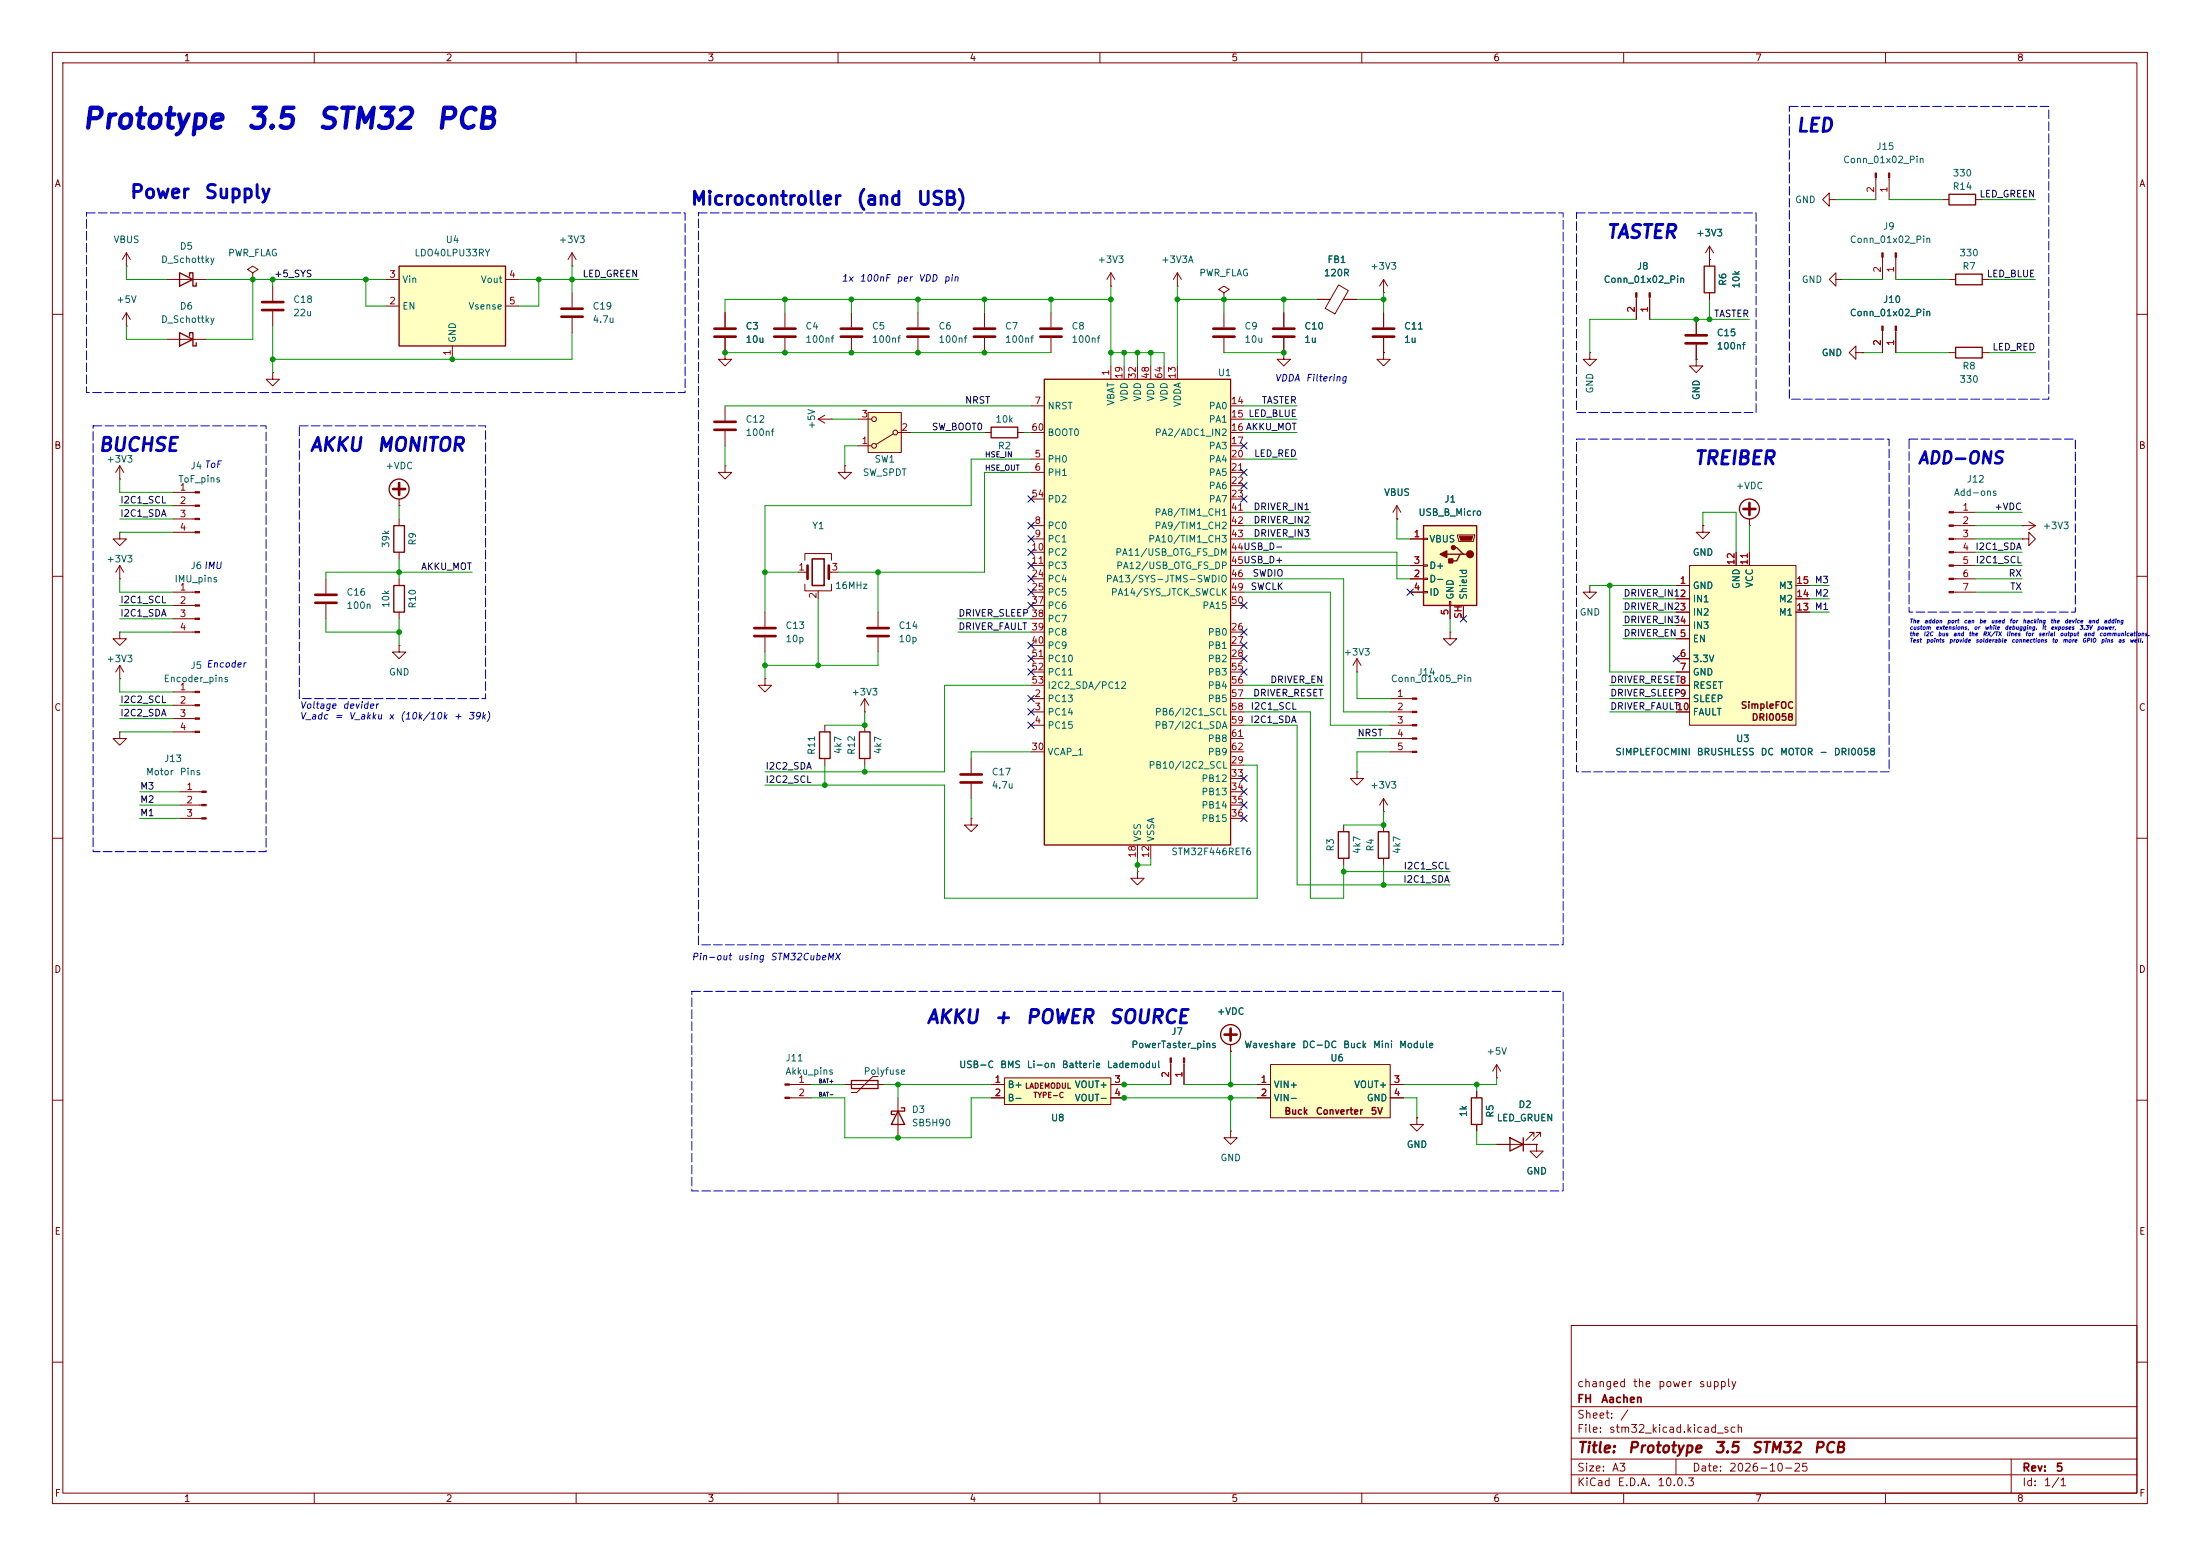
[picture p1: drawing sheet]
<svg xmlns="http://www.w3.org/2000/svg" width="297mm" height="210mm" viewBox="0 0 297 210" stroke-linecap="round" stroke-linejoin="round" font-family="sans-serif">
<g fill="none" stroke="#840000" stroke-width=".14">
<path d="M7.1 7.1h282.8v195.8h-282.8zM8.5 8.5h280v193h-280zM42.4 7.1v1.4M77.8 7.1v1.4M113.1 7.1v1.4M148.5 7.1v1.4M183.8 7.1v1.4M219.2 7.1v1.4M254.6 7.1v1.4M7.1 42.4h1.4M97.9 47.6v.9h.9l-.9 .9-.9-.9h.9M97.9 47.6h.1"/>
<path d="M97.9 42.2v2M97.9 45.6v2M97.9 54.8v2M97.9 58.2v2M106 42.2v2M106 45.6v2M110.5 56.6l.9 .5M110.5 56.6h1.8M111.4 56l-.9 .6M112.3 56.6h.1M114.9 42.2v2M114.9 45.6v2"/>
<path d="M288.5 42.4h1.4M7.1 77.8h1.4M97.9 62.9v.9h.9l-.9 .9-.9-.9h.9M97.9 62.9h.1M114 62.9v.9h.9l-.9 .9-.9-.9h.9M114 62.9h.1M288.5 77.8h1.4M7.1 113.1h1.4M131.1 110.5v.9h.9l-.9 .9-.9-.9h.9M131.1 110.5h.1M288.5 113.1h1.4M7.1 148.5h1.4"/>
<path d="M121.2 148.2v5.4M288.5 148.5h1.4M212.1 178.9h76.4v22.6h-76.4zM7.1 183.8h1.4M212.1 199h76.4M212.1 196.9h76.4M212.1 194.1h76.4M212.1 189.9h76.4M226.3 196.9v2.1M271.5 196.9v4.6M288.5 183.8h1.4M42.4 201.5v1.4"/>
<path d="M77.8 201.5v1.4M113.1 201.5v1.4M148.5 201.5v1.4M183.8 201.5v1.4M219.2 201.5v1.4M254.6 201.5v1.4"/>
</g>
<path d="M121.2 150l.9 1.8h-1.8zM121.7 149.5h.4v.5h-1.8v.4h.5" fill="none" stroke="#840000" stroke-width=".18"/>
<path d="M96.4 44.4h2.9M96.4 45.4h2.9M96.4 56.9h2.9M96.4 58h2.9M104.5 44.4h2.9M104.5 45.4h2.9M113.5 44.4h2.9M113.5 45.4h2.9" fill="none" stroke="#840000" stroke-width=".36"/>
<path d="M117.2 55.7h4.5v5.4h-4.5z" fill="#ffffc2"/>
<g fill="none" stroke="#840000" stroke-width=".14">
<path d="M17.1 35.9h.1M17.1 34.1l-.6 .9M17.1 34.1l.5 .9M17.1 34.1v1.8M22.5 37.7h5.3M34.1 36.8l.7-.4-.7-.5-.7 .5 .7 .4v.9M34.1 37.7h.1M77.2 35.9h.1M77.2 34.1l-.5 .9M77.2 34.1l.6 .9M77.2 34.1v1.8M247.8 37.7v-.9l-.8 .9 .8 .9v-.9h.9"/>
<path d="M248.7 37.7h.1M254.1 34.7v3M255.9 34.7v3M17.1 44h.1M17.1 42.2v1.8M17.1 42.2l-.6 .9M17.1 42.2l.5 .9M115.8 56.6h1.8M117.2 55.7h4.5v5.4h-4.5zM120.6 58.5l-2.3 1.5M121.2 58.4h1.8M250.5 47.6v-.9l-.9 .9 .9 .9v-.9h.9"/>
<path d="M251.4 47.6h.1M107.8 77.2h1.2M108.7 75.6v-.9h3.6v.9M108.7 78.8v.9h3.6v-.9M110.5 79.7v1.1M111.9 77.2h1.2M115.8 60.2h1.8M103.3 91.6v.9h.9l-.9 .9-.9-.9h.9M103.3 91.6h.1M103.3 82.6v2M103.3 86v2M118.5 82.6v2"/>
<path d="M118.5 86v2M153.6 117.6v.9h.9l-.9 .9-.9-.9h.9M153.6 117.6h.1M106.6 146.4h3M106.6 148.2h3"/>
<circle cx="118" cy="56.6" r=".32"/>
<circle cx="120.9" cy="58.4" r=".32"/>
<circle cx="118" cy="60.2" r=".32"/>
</g>
<g fill="#840000" stroke="#840000" stroke-width=".14">
<path d="M106 146.3h.6v.2h-.6z"/>
<path d="M106 148.1h.6v.2h-.6z"/>
<path d="M255.8 34.1h.2v.6h-.2z"/>
<path d="M254 34.1h.2v.6h-.2z"/>
</g>
<path d="M109 76.3v1.8M111.9 76.3v1.8M101.8 84.8h2.9M101.8 85.8h2.9M117.1 84.8h2.9M117.1 85.8h2.9" fill="none" stroke="#840000" stroke-width=".36"/>
<path d="M109.6 75.4h1.7v3.6h-1.7z" fill="none" stroke="#840000" stroke-width=".22"/>
<path d="M24.2 36.8l1.8 .9-1.8 .9zM25.6 37.3v-.5h.4v1.8h.5v-.4" fill="none" stroke="#840000" stroke-width=".18"/>
<path d="M53.9 35.9h14.3v10.8h-14.3z" fill="#ffffc2"/>
<path d="M53.9 35.9h14.3v10.8h-14.3zM263.1 26.2h3.6v1.5h-3.6zM133.8 57.7h3.6v1.4h-3.6zM198.6 148.2h1.5v3.6h-1.5zM203.8 153.6l1.8 .9-1.8 .9zM205.6 153.6v1.8" fill="none" stroke="#840000" stroke-width=".18"/>
<g fill="none" stroke="#840000" stroke-width=".14">
<path d="M52.1 37.7h1.8M68.2 37.7h1.8M77.2 39.5v2M262.2 26.9h.9M266.7 26.9h.9M52.1 41.3h1.8M61.1 46.7v1.8M68.2 41.3h1.8M77.2 42.9v2M123.9 42.2v2M123.9 45.6v2M132.9 58.4h.9"/>
<path d="M132.9 42.2v2M132.9 45.6v2M137.4 58.4h.9M141.9 42.2v2M141.9 45.6v2M165.2 42.2v2M165.2 45.6v2M254.1 44.6v3M255.9 44.6v3M191.3 150.9v.9h.9l-.9 .9-.9-.9h.9M191.3 150.9h.1M199.4 147.3v.9"/>
<path d="M199.4 151.8v.9M202.1 154.5h5.3M207.1 153.4v-.6h-.6h.6l-1.1 1.1M207.4 154.5v.9h.9l-.9 .9-.9-.9h.9M207.4 154.5h.1M208 153.4v-.6h-.6h.6l-1.1 1.1"/>
</g>
<g fill="#840000" stroke="#840000" stroke-width=".14">
<path d="M255.8 44h.2v.6h-.2z"/>
<path d="M254 44h.2v.6h-.2z"/>
</g>
<path d="M75.8 41.7h2.9M75.8 42.7h2.9M122.5 44.4h2.9M122.5 45.4h2.9M131.5 44.4h2.8M131.5 45.4h2.8M140.4 44.4h2.9M140.4 45.4h2.9M163.8 44.4h2.9M163.8 45.4h2.9" fill="none" stroke="#840000" stroke-width=".36"/>
<path d="M192.2 70.9h7.2v10.8h-7.2z" fill="#ffffc2"/>
<path d="M192.2 70.9h7.2v10.8h-7.2zM195.3 74.8h1.8M196.2 73.9h.5l.9 .9h.4M197.6 74.8h-.5l-.4 .9h-.9" fill="none" stroke="#840000" stroke-width=".18"/>
<g fill="none" stroke="#840000" stroke-width=".14">
<path d="M165.2 39.5l.8-.4-.8-.5-.7 .5 .7 .4v.9M186.8 39.5h.1M186.8 37.7l-.6 .9M186.8 37.7l.5 .9M186.8 37.7v1.8M165.2 40.4h.1M186.8 47.6v.9h.9l-.9 .9-.9-.9h.9M186.8 47.6h.1M188.6 70h.1M188.6 68.2l-.6 .9M188.6 68.2l.5 .9M188.6 68.2v1.8"/>
<path d="M190.4 72.7h1.8M190.4 78.1h1.8M190.4 76.3h1.8M190.4 79.9h1.8M192.2 72.6h.5v.2h-.5zM192.2 76.2h.5v.2h-.5zM192.2 78h.5v.2h-.5zM192.2 79.8h.5v.2h-.5zM196.8 72.2h2.3v.2l-.2 .7h-2zM195.7 81.2h.2v.5h-.2zM195.8 81.7v1.8M197.6 81.7v1.8"/>
</g>
<path d="M197 72.4h1.8l-.2 .5h-1.4z" fill="#840000" stroke="#840000" stroke-width=".14"/>
<g fill="#840000" stroke="#840000" stroke-width=".18">
<path d="M195.6 75.4h.5v.6h-.5z"/>
<path d="M194.4 74.8l.9-.4v.9z"/>
<circle cx="198.5" cy="74.8" r=".45"/>
<circle cx="196.2" cy="73.9" r=".27"/>
</g>
<path d="M141 51.2h25.1v62.8h-25.1z" fill="#ffffc2"/>
<g fill="none" stroke="#840000" stroke-width=".18">
<path d="M141 51.2h25.1v62.8h-25.1z"/>
<circle cx="236.2" cy="68.7" r="1.35"/>
</g>
<g fill="none" stroke="#840000" stroke-width=".14">
<path d="M158.9 38.6h.1M158.9 36.8v1.8M158.9 36.8l-.5 .9M158.9 36.8l.6 .9M180.7 38.5l1.3 .7-1.8 3.2-1.3-.8zM139.2 54.8h1.8M139.2 58.4h1.8M150 49.4v1.8M151.8 49.4v1.8M153.6 49.4v1.8M155.4 49.4v1.8M157.2 49.4v1.8"/>
<path d="M158.9 49.4v1.8M166.1 54.8h1.8M166.1 56.6h1.8M166.1 58.4h1.8M173.3 42.2v2M173.3 45.6v2M177.8 40.4h1.8M181.4 40.4h1.8M139.2 62h1.8M139.2 63.8h1.8M139.2 70.9h1.8M139.2 72.7h1.8"/>
<path d="M139.2 74.5h1.8M139.2 76.3h1.8M139.2 67.4h1.8M139.2 78.1h1.8M139.2 79.9h1.8M166.1 62h1.8M166.1 63.8h1.8M166.1 70.9h1.8M166.1 72.7h1.8M166.1 74.5h1.8M166.1 76.3h1.8M166.1 60.2h1.8"/>
<path d="M166.1 65.6h1.8M166.1 67.4h1.8M166.1 78.1h1.8M166.1 79.9h1.8M166.1 69.1h1.8M214.6 79v.9h.9l-.9 .9-.9-.9h.9M214.6 79h.1M229.9 70.9v.9h.9l-.9 .9-.9-.9h.9M229.9 70.9h.1M236.2 70.9h.1M236.2 70v.9M139.2 94.3h1.8"/>
<path d="M139.2 96.1h1.8M139.2 97.9h1.8M139.2 85.3h1.8M139.2 87.1h1.8M139.2 88.9h1.8M139.2 81.7h1.8M139.2 83.5h1.8M139.2 90.7h1.8M139.2 92.5h1.8M166.1 94.3h1.8M166.1 96.1h1.8M166.1 97.9h1.8"/>
<path d="M166.1 85.3h1.8M166.1 87.1h1.8M166.1 88.9h1.8M166.1 81.7h1.8M166.1 90.7h1.8M166.1 92.5h1.8M166.1 99.7h1.8M139.2 101.5h1.8M153.6 114v1.8M155.4 114v1.8M166.1 103.3h1.8M166.1 101.5h1.8"/>
<path d="M166.1 105.1h1.8M166.1 106.9h1.8M166.1 108.7h1.8M166.1 110.5h1.8"/>
</g>
<path d="M171.9 44.4h2.9M171.9 45.4h2.9M235.4 68.7h1.6M236.2 67.9v1.6" fill="none" stroke="#840000" stroke-width=".36"/>
<path d="M228.1 76.3h14.4v21.6h-14.4z" fill="#ffffc2"/>
<g fill="none" stroke="#840000" stroke-width=".14">
<path d="M150 38.6h.1M150 36.8l-.6 .9M150 36.8l.5 .9M150 36.8v1.8M230.8 35h.1M230.8 33.2l-.6 .9M230.8 33.2l.5 .9M230.8 33.2v2.7M230.8 39.5v.9M263.1 37.7h.9M267.6 37.7h.9M22.5 45.8h5.3"/>
<path d="M173.3 47.6v.9h.9l-.9 .9-.9-.9h.9M173.3 47.6h.1M186.8 42.2v2M186.8 45.6v2M214.6 47.6v.9h.9l-.9 .9-.9-.9h.9M214.6 47.6h.1M220.9 40.1v3M222.7 40.1v3M229 48.5v.9h.9l-.9 .9-.9-.9h.9M229 48.5h.1M229 43.1v2M229 46.5v2"/>
<path d="M263.1 47.6h.9M267.6 47.6h.9M53.9 70v.9M53.9 74.5v.9M53.9 78.1v.9M226.3 79h1.8M228.1 76.3h14.4v21.6h-14.4zM234.4 74.5v1.8M236.2 74.5v1.8M242.5 79h1.8M263.7 70.9h3M263.7 69.1h3"/>
<path d="M263.7 72.7h3M263.7 74.5h3M263.7 76.3h3M263.7 78.1h3M263.7 79.9h3M273 70.9h.1M273 72.7h.9v-.9l.9 .9-.9 .9v-.9M273 72.7h.1M273 70.9h1.8M273.9 70.4l.9 .5M274.8 70.9l-.9 .6M16.2 98.8v.9h.9l-.9 .9-.9-.9h.9"/>
<path d="M16.2 98.8h.1M53.9 82.6v.9M111.4 97.9v.9M116.7 96.1h.1M116.7 94.3l-.5 .9M116.7 94.3l.6 .9M116.7 94.3v1.8M116.7 97.9v.9M187.7 94.3h3M187.7 96.1h3M187.7 97.9h3M187.7 99.7h3"/>
<path d="M226.3 80.8h1.8M226.3 82.6h1.8M226.3 84.4h1.8M226.3 86.2h1.8M226.3 88.9h1.8M226.3 90.7h1.8M226.3 92.5h1.8M226.3 94.3h1.8M226.3 96.1h1.8M242.5 80.8h1.8M242.5 82.6h1.8M24.2 106.9h3"/>
<path d="M24.2 108.7h3M24.2 110.5h3M111.4 102.4v.9M116.7 102.4v.9M131.1 102.4v1.9M131.1 105.8v2M183.2 104.2v.9h.9l-.9 .9-.9-.9h.9M183.2 104.2h.1M186.8 109.6h.1M186.8 107.8v1.8M186.8 107.8l-.6 .9M186.8 107.8l.5 .9"/>
<path d="M187.7 101.5h3M114 146.4h5.4M118.5 145.3h-.7l-2.1 2.2h-.8M158 143.4v3M159.8 143.4v3M166.1 141.9h.1M166.1 141v.9M202.1 145.5h.1M202.1 143.7l-.6 .9M202.1 143.7l.5 .9M202.1 143.7v1.8"/>
</g>
<g fill="#840000" stroke="#840000" stroke-width=".14">
<path d="M222.6 39.5h.2v.6h-.2z"/>
<path d="M220.8 39.5h.2v.6h-.2z"/>
<path d="M190.7 94.2h.6v.2h-.6z"/>
<path d="M190.7 96h.6v.2h-.6z"/>
<path d="M190.7 97.8h.6v.2h-.6z"/>
<path d="M190.7 99.6h.6v.2h-.6z"/>
<path d="M190.7 101.4h.6v.2h-.6z"/>
<path d="M263.1 69.1h.6v.1h-.6z"/>
<path d="M263.1 70.9h.6v.1h-.6z"/>
<path d="M263.1 72.6h.6v.2h-.6z"/>
<path d="M263.1 74.4h.6v.2h-.6z"/>
<path d="M263.1 76.2h.6v.2h-.6z"/>
<path d="M263.1 78h.6v.2h-.6z"/>
<path d="M263.1 79.8h.6v.2h-.6z"/>
<path d="M27.2 106.8h.6v.2h-.6z"/>
<path d="M27.2 108.6h.6v.1h-.6z"/>
<path d="M27.2 110.4h.6v.1h-.6z"/>
<path d="M159.8 142.8h.1v.6h-.1z"/>
<path d="M158 142.8h.1v.6h-.1z"/>
</g>
<g fill="none" stroke="#840000" stroke-width=".18">
<path d="M230.1 35.9h1.4v3.6h-1.4zM264 37h3.6v1.4h-3.6zM24.2 44.9l1.8 .9-1.8 .9zM25.6 45.3v-.4h.4v1.8h.5v-.5M264 46.9h3.6v1.4h-3.6zM53.2 70.9h1.4v3.6h-1.4zM53.2 79h1.4v3.6h-1.4zM110.6 98.8h1.5v3.6h-1.5zM116 98.8h1.5v3.6h-1.5zM114.9 145.8h3.6v1.1h-3.6z"/>
<circle cx="166.1" cy="139.6" r="1.35"/>
</g>
<path d="M185.3 44.4h2.9M185.3 45.4h2.9M227.6 45.3h2.8M227.6 46.3h2.8M129.7 104.5h2.8M129.7 105.6h2.8M165.3 139.6h1.6M166.1 138.8v1.6" fill="none" stroke="#840000" stroke-width=".36"/>
<path d="M135.6 145.5h14.4v3.6h-14.4z" fill="#ffffc2"/>
<g fill="none" stroke="#840000" stroke-width=".14">
<path d="M36.8 38.6v2M36.8 50.3v.9h.9l-.9 .9-.9-.9h.9M36.8 50.3h.1M36.8 42v2M44 78.1v2M44 81.5v2M183.2 90.7h.1M183.2 88.9l-.5 .9M183.2 88.9l.5 .9M183.2 88.9v1.8M181.4 111.4v.9M181.4 115.8v.9"/>
<path d="M186.8 111.4v.9M186.8 115.8v.9M133.8 146.4h1.8M133.8 148.2h1.8M135.6 145.5h14.4v3.6h-14.4zM150 146.4h1.8M150 148.2h1.8"/>
</g>
<path d="M180.7 112.3h1.4v3.5h-1.4zM186.1 112.3h1.4v3.5h-1.4z" fill="none" stroke="#840000" stroke-width=".18"/>
<path d="M35.4 40.8h2.9M35.4 41.8h2.9M42.6 80.3h2.8M42.6 81.4h2.8" fill="none" stroke="#840000" stroke-width=".36"/>
<path d="M171.5 143.7h16.2v7.2h-16.2z" fill="#ffffc2"/>
<g fill="none" stroke="#840000" stroke-width=".14">
<path d="M230.8 35h.1M230.8 35v.9M230.8 39.5v.9M247 26.9v-.9l-.9 .9 .9 .9v-.9h.8M247.8 26.9h.1M253.2 24v2.9M255 24v2.9M97.9 47.6h.1M97.9 42.2v2M97.9 45.6v2M173.3 47.6h.1M173.3 42.2v2"/>
<path d="M173.3 45.6v2M177.8 40.4h1.8M181.4 40.4h1.8M186.8 47.6h.1M186.8 42.2v2M186.8 45.6v2M220.9 40.4v2.7M222.7 40.4v2.7M229 48.5h.1M229 43.1v2M229 46.5v2M251.4 47.6h.1"/>
<path d="M254.1 44.9v2.7M255.9 44.9v2.7M16.2 64.7h.1M16.2 71.8v.9h.9l-.9 .9-.9-.9h.9M16.2 71.8h.1M16.2 78.1h.1M16.2 62.9l-.6 .9M16.2 62.9l.5 .9M16.2 62.9v1.8M16.2 76.3v1.8M16.2 76.3l-.6 .9M16.2 76.3l.5 .9"/>
<path d="M23.3 79.9h3M23.3 66.5h3M23.3 68.2h3M23.3 70h3M23.3 71.8h3M53.9 68.2h.1M53.9 67.4v.8M188.6 70h.1M190.4 79.9h1.8M190.4 72.7h1.8M190.4 78.1h1.8M190.4 76.3h1.8"/>
<path d="M226.3 79h1.8M229.9 70.9h.1M234.4 74.5v1.8M236.2 74.5v1.8M242.5 79h1.8M16.2 91.6h.1M16.2 85.3v.9h.9l-.9 .9-.9-.9h.9M16.2 85.3h.1M16.2 89.8v1.8M16.2 89.8l-.6 .9M16.2 89.8l.5 .9M23.3 81.7h3"/>
<path d="M23.3 83.5h3M23.3 85.3h3M23.3 93.4h3M23.3 95.2h3M23.3 97h3M23.3 98.8h3M53.9 87.1v.9h.9l-.9 .9-.9-.9h.9M53.9 87.1h.1M195.8 85.3v.9h.9l-.9 .9-.9-.9h.9M195.8 85.3h.1M195.8 81.7v1.8M197.6 81.7v1.8"/>
<path d="M226.3 80.8h1.8M226.3 82.6h1.8M226.3 84.4h1.8M226.3 86.2h1.8M226.3 88.9h1.8M226.3 90.7h1.8M226.3 92.5h1.8M226.3 94.3h1.8M226.3 96.1h1.8M242.5 80.8h1.8M242.5 82.6h1.8M133.8 146.4h1.8"/>
<path d="M133.8 148.2h1.8M150 146.4h1.8M150 148.2h1.8M158 143.7v2.7M159.8 143.7v2.7M166.1 152.7v.9h.9l-.9 .9-.9-.9h.9M166.1 152.7h.1M166.1 141.9h.1M169.7 146.4h1.8M169.7 148.2h1.8M171.5 143.7h16.2v7.2h-16.2zM187.7 146.4h1.8"/>
<path d="M187.7 148.2h1.8M191.3 150.9h.1M199.4 147.3v.9M199.4 151.8v.9M202.1 154.5h1.7M205.6 154.5h1.8M207.4 154.5h.1"/>
</g>
<g fill="#840000" stroke="#840000" stroke-width=".14">
<path d="M26.3 79.8h.6v.2h-.6z"/>
<path d="M26.3 81.6h.6v.2h-.6z"/>
<path d="M26.3 83.4h.6v.2h-.6z"/>
<path d="M26.3 85.2h.6v.2h-.6z"/>
<path d="M26.3 66.4h.6v.1h-.6z"/>
<path d="M26.3 68.2h.6v.1h-.6z"/>
<path d="M26.3 70h.6v.1h-.6z"/>
<path d="M26.3 71.8h.6v.1h-.6z"/>
<path d="M26.3 93.3h.6v.2h-.6z"/>
<path d="M26.3 95.1h.6v.2h-.6z"/>
<path d="M26.3 96.9h.6v.2h-.6z"/>
<path d="M26.3 98.7h.6v.2h-.6z"/>
<path d="M254.9 23.3h.2v.7h-.2z"/>
<path d="M253.1 23.3h.2v.7h-.2z"/>
</g>
<path d="M53.1 66h1.6M53.9 65.2v1.6" fill="none" stroke="#840000" stroke-width=".36"/>
<circle cx="53.9" cy="66" r="1.35" fill="none" stroke="#840000" stroke-width=".18"/>
<g fill="none" stroke="#009600" stroke-width=".14">
<path d="M17.1 35.9v1.8h5.4M27.8 37.7h24.3M34.1 37.7v8.1h-6.3M36.8 37.7v.9M49.4 37.7v3.6h2.7M70 37.7h16.2M72.7 37.7v3.6h-2.7M77.2 35.9v3.6M150 38.6v10.8M158.9 38.6v10.8M186.8 39.5v2.7M247.8 26.9h5.4"/>
<path d="M248.7 37.7h5.4M255 26.9h7.2M255.9 37.7h7.2M267.6 26.9h7.2M268.5 37.7h6.3M17.1 44v1.8h5.4M36.8 44v6.3M77.2 44.9v3.6h-40.4M97.9 54.8h41.3M97.9 47.6h44M106 40.4v1.8M112.3 56.6h3.5"/>
<path d="M114.9 40.4v1.8M123 58.4h9.9M123.9 40.4v1.8M132.9 40.4v1.8M138.3 58.4h.9M141.9 40.4v1.8M150 40.4h-52.1v1.8M150 47.6h7.2v1.8M151.8 47.6v1.8M153.6 47.6v1.8M155.4 47.6v1.8M158.9 40.4h18.9"/>
<path d="M165.2 47.6h8.1M165.2 40.4v1.8M167.9 58.4h7.2M167.9 56.6h7.2M167.9 54.8h7.2M173.3 40.4v1.8M183.2 40.4h3.6M220.9 43.1h-6.3v4.5M222.7 43.1h13.5M230.8 40.4v2.7M251.4 47.6h2.7M255.9 47.6h7.2"/>
<path d="M268.5 47.6h6.3M16.2 64.7v1.8h7.1M16.2 78.1v1.8h7.1M16.2 70h7.1M16.2 68.2h7.1M16.2 71.8h7.1M53.9 68.2v1.8M53.9 75.4v2.7M63.8 77.2h-19.8v.9M97.9 60.2v2.7M103.3 77.2h4.5M115.8 60.2h-1.8v2.7"/>
<path d="M118.5 77.2v5.4M139.2 62h-8.1v6.2h-27.8v14.4M139.2 63.8h-6.3v13.4h-19.8M167.9 78.1h13.5v18h6.3M167.9 79.9h11.7v18h8.1M167.9 74.5h20.7v3.6h1.8M167.9 72.7h9M167.9 76.3h22.5M167.9 69.1h9M167.9 70.9h9M167.9 62h7.2M188.6 70v2.7h1.8"/>
<path d="M214.6 79h11.7M217.3 79v11.7h9M229.9 70.9v-1.8h4.5v5.4M236.2 70.9v3.6M244.3 79h2.7M266.7 79.9h6.3M266.7 72.7h6.3M266.7 76.3h6.3M266.7 69.1h6.3M266.7 70.9h6.3M266.7 78.1h6.3M266.7 74.5h6.3"/>
<path d="M16.2 83.5h7.1M16.2 81.7h7.1M16.2 85.3h7.1M16.2 91.6v1.8h7.1M16.2 97h7.1M16.2 95.2h7.1M16.2 98.8h7.1M44 83.5v1.8h9.9M53.9 83.5v3.6M103.3 88v3.6M110.5 80.8v9M116.7 96.1v1.8h-5.3"/>
<path d="M118.5 88v1.8h-15.2M129.3 83.5h9.9M129.3 85.3h9.9M139.2 92.5h-11.7v11.7h-24.2M167.9 96.1h9v25.1h4.5v-4.5M167.9 97.9h7.2v21.5h20.7M167.9 94.3h10.8M167.9 92.5h10.8M183.2 99.7h4.5M183.2 90.7v3.6h4.5M195.8 83.5v1.8M217.3 96.1h9"/>
<path d="M217.3 94.3h9M217.3 92.5h9M219.1 80.8h7.2M219.1 82.6h7.2M219.1 84.4h7.2M219.1 86.2h7.2M244.3 80.8h2.7M244.3 82.6h2.7M18.9 110.5h5.3M18.9 108.7h5.3M18.9 106.9h5.3M111.4 103.3v2.7"/>
<path d="M116.7 103.3v.9M131.1 107.8v2.7M139.2 101.5h-8.1v.9M153.6 115.8v1.8M155.4 115.8v.9h-1.8M167.9 103.3h1.8v17.9h-42.2v-15.2h-24.2M181.4 117.6h14.4M186.8 109.6v1.8h-5.4M186.8 116.7v2.7M187.7 101.5h-4.5v2.7M109.6 146.4h4.4M109.6 148.2h4.4v5.4h17.1v-5.4h2.7"/>
<path d="M119.4 146.4h14.4M121.2 146.4v1.8M150 146.4h8M150 148.2h19.7M159.8 146.4h9.9M166.1 141.9v4.5M166.1 148.2v4.5M189.5 148.2h1.8v2.7M199.4 146.4v.9M199.4 152.7v1.8h2.7M202.1 145.5v.9h-12.6"/>
</g>
<g fill="none" stroke="#000084" stroke-width=".14">
<path d="M167.5 59.7l.9 .9M168.4 59.7l-.9 .9M138.8 72.3l.8 .9M138.8 75.9l.8 .9M138.8 77.7l.8 .9M138.8 79.5l.8 .9M138.8 70.5l.8 .9M138.8 74.1l.8 .9M138.8 66.9l.8 .9M139.6 72.3l-.8 .9M139.6 75.9l-.8 .9M139.6 77.7l-.8 .9"/>
<path d="M139.6 79.5l-.8 .9M139.6 70.5l-.8 .9M139.6 74.1l-.8 .9M139.6 66.9l-.8 .9M167.5 66.9l.9 .9M167.5 65.1l.9 .9M167.5 63.3l.9 .9M168.4 65.1l-.9 .9M168.4 66.9l-.9 .9M168.4 63.3l-.9 .9M189.9 79.5l.9 .9M190.8 79.5l-.9 .9"/>
<path d="M138.8 81.3l.8 .8M138.8 90.3l.8 .8M138.8 86.7l.8 .8M138.8 88.5l.8 .8M138.8 97.5l.8 .8M138.8 93.9l.8 .8M138.8 95.7l.8 .8M139.6 81.3l-.8 .8M139.6 90.3l-.8 .8M139.6 86.7l-.8 .8M139.6 88.5l-.8 .8M139.6 97.5l-.8 .8"/>
<path d="M139.6 93.9l-.8 .8M139.6 95.7l-.8 .8M167.5 90.3l.9 .8M167.5 81.3l.9 .8M167.5 88.5l.9 .8M167.5 84.9l.9 .8M167.5 86.7l.9 .8M168.4 90.3l-.9 .8M168.4 81.3l-.9 .8M168.4 88.5l-.9 .8M168.4 84.9l-.9 .8M168.4 86.7l-.9 .8"/>
<path d="M197.1 83.1l.9 .8M198 83.1l-.9 .8M225.9 88.5l.8 .8M226.7 88.5l-.8 .8M167.5 104.6l.9 .9M167.5 106.4l.9 .9M167.5 110l.9 .9M167.5 108.2l.9 .9M168.4 104.6l-.9 .9M168.4 106.4l-.9 .9M168.4 110l-.9 .9M168.4 108.2l-.9 .9"/>
</g>
<path d="M241.6 14.4h35v39.5h-35zM11.7 28.7h80.8v24.3h-80.8zM94.3 28.7h116.7v98.8h-116.7zM212.8 28.7h24.3v27h-24.3zM12.6 57.5h23.3v57.4h-23.3zM40.4 57.5h25.2v36.8h-25.2zM212.8 59.3h42.2v44.9h-42.2zM257.7 59.3h22.5v23.3h-22.5zM93.4 133.8h117.6v26.9h-117.6z" fill="none" stroke="#0000c2" stroke-width=".14" stroke-dasharray="1.2 .4"/>
<g fill="#009600" stroke="#009600" stroke-width=".14">
<circle cx="106" cy="47.6" r=".32"/>
<circle cx="97.9" cy="47.6" r=".32"/>
<circle cx="123.9" cy="40.4" r=".32"/>
<circle cx="114.9" cy="40.4" r=".32"/>
<circle cx="106" cy="40.4" r=".32"/>
<circle cx="123.9" cy="47.6" r=".32"/>
<circle cx="114.9" cy="47.6" r=".32"/>
<circle cx="77.2" cy="37.7" r=".32"/>
<circle cx="132.9" cy="47.6" r=".32"/>
<circle cx="118.5" cy="77.2" r=".32"/>
<circle cx="103.3" cy="77.2" r=".32"/>
<circle cx="132.9" cy="40.4" r=".32"/>
<circle cx="173.3" cy="47.6" r=".32"/>
<circle cx="173.3" cy="40.4" r=".32"/>
<circle cx="153.6" cy="47.6" r=".32"/>
<circle cx="155.4" cy="47.6" r=".32"/>
<circle cx="165.2" cy="40.4" r=".32"/>
<circle cx="151.8" cy="47.6" r=".32"/>
<circle cx="186.8" cy="40.4" r=".32"/>
<circle cx="150" cy="47.6" r=".32"/>
<circle cx="150" cy="40.4" r=".32"/>
<circle cx="158.9" cy="40.4" r=".32"/>
<circle cx="110.5" cy="89.8" r=".32"/>
<circle cx="103.3" cy="89.8" r=".32"/>
<circle cx="151.8" cy="148.2" r=".32"/>
<circle cx="151.8" cy="146.4" r=".32"/>
<circle cx="166.1" cy="148.2" r=".32"/>
<circle cx="166.1" cy="146.4" r=".32"/>
<circle cx="217.3" cy="79" r=".32"/>
<circle cx="230.8" cy="43.1" r=".32"/>
<circle cx="229" cy="43.1" r=".32"/>
<circle cx="181.4" cy="117.6" r=".32"/>
<circle cx="186.8" cy="119.4" r=".32"/>
<circle cx="186.8" cy="111.4" r=".32"/>
<circle cx="121.2" cy="153.6" r=".32"/>
<circle cx="121.2" cy="146.4" r=".32"/>
<circle cx="199.4" cy="146.4" r=".32"/>
<circle cx="153.6" cy="116.7" r=".32"/>
<circle cx="141.9" cy="40.4" r=".32"/>
<circle cx="111.4" cy="106" r=".32"/>
<circle cx="116.7" cy="104.2" r=".32"/>
<circle cx="116.7" cy="97.9" r=".32"/>
<circle cx="72.7" cy="37.7" r=".32"/>
<circle cx="34.1" cy="37.7" r=".32"/>
<circle cx="36.8" cy="37.7" r=".32"/>
<circle cx="36.8" cy="48.5" r=".32"/>
<circle cx="61.1" cy="48.5" r=".32"/>
<circle cx="49.4" cy="37.7" r=".32"/>
<circle cx="53.9" cy="77.2" r=".32"/>
<circle cx="53.9" cy="85.3" r=".32"/>
</g>
<g font-size="2.7" fill="#0000c2">
<text x="10.9" y="18">Prototype</text>
<text x="33.1" y="18">3.5</text>
<text x="42.7" y="18">STM32</text>
<text x="58.6" y="18">PCB</text>
</g>
<g font-size="1.8" fill="#0000c2">
<text x="242.4" y="18.3">LED</text>
<text x="17.5" y="27.2">Power</text>
<text x="27.5" y="27.2">Supply</text>
<text x="93.2" y="28.1">Microcontroller</text>
<text x="115.5" y="28.1">(and</text>
<text x="123.7" y="28.1">USB)</text>
<text x="216.8" y="32.6">TASTER</text>
<text x="13.2" y="61.4">BUCHSE</text>
<text x="41.7" y="61.4">AKKU</text>
<text x="50.8" y="61.4">MONITOR</text>
<text x="228.6" y="63.2">TREIBER</text>
<text x="124.9" y="138.6">AKKU</text>
<text x="134" y="138.6">+</text>
<text x="138.4" y="138.6">POWER</text>
<text x="149.6" y="138.6">SOURCE</text>
</g>
<text font-size="1.6" fill="#0000c2" x="258.8" y="63">ADD-ONS</text>
<g font-size="1.4" fill="#840000">
<text x="212.8" y="196.5">Title:</text>
<text x="219.7" y="196.5">Prototype</text>
<text x="231.3" y="196.5">3.5</text>
<text x="236.3" y="196.5">STM32</text>
<text x="244.7" y="196.5">PCB</text>
</g>
<g font-size="1.1" fill="#840000">
<text x="212.8" y="191.7">Sheet:</text>
<text x="212.8" y="189.6">FH</text>
<text x="212.8" y="187.5">changed</text>
<text x="216.1" y="189.6">Aachen</text>
<text x="218.6" y="191.7">/</text>
<text x="220.4" y="187.5">the</text>
<text x="223.8" y="187.5">power</text>
<text x="229.3" y="187.5">supply</text>
<text x="212.8" y="193.6">File:</text>
<text x="217.1" y="193.6">stm32_kicad.kicad_sch</text>
<text x="212.8" y="200.8">KiCad</text>
<text x="212.8" y="198.9">Size:</text>
<text x="217.5" y="198.9">A3</text>
<text x="218.3" y="200.8">E.D.A.</text>
<text x="223.7" y="200.8">10.0.3</text>
<text x="228.4" y="198.9">Date:</text>
<text x="233.3" y="198.9">2026-10-25</text>
<text x="272.9" y="198.9">Rev:</text>
<text x="272.9" y="200.8">Id:</text>
<text x="275.8" y="200.8">1/1</text>
<text x="277.4" y="198.9">5</text>
</g>
<g font-size=".9" fill="#840000">
<text x="24.7" y="8.5">1</text>
<text x="60.1" y="8.5">2</text>
<text x="95.5" y="8.5">3</text>
<text x="130.8" y="8.5">4</text>
<text x="166.2" y="8.5">5</text>
<text x="201.5" y="8.5">6</text>
<text x="236.9" y="8.5">7</text>
<text x="272.2" y="8.5">8</text>
<text x="7.3" y="25.5">A</text>
<text x="288.7" y="25.5">A</text>
<text x="7.2" y="60.8">B</text>
<text x="288.7" y="60.8">B</text>
<text x="234.9" y="95.9">SimpleFOC</text>
<text x="7.2" y="96.2">C</text>
<text x="236.4" y="97.5">DRI0058</text>
<text x="288.7" y="96.2">C</text>
<text x="7.2" y="131.5">D</text>
<text x="288.7" y="131.5">D</text>
<text x="173.3" y="150.7">Buck</text>
<text x="177.6" y="150.7">Converter</text>
<text x="185" y="150.7">5V</text>
<text x="7.3" y="166.9">E</text>
<text x="288.7" y="166.9">E</text>
<text x="7.3" y="202.2">F</text>
<text x="24.7" y="202.9">1</text>
<text x="60.1" y="202.9">2</text>
<text x="95.5" y="202.9">3</text>
<text x="130.8" y="202.9">4</text>
<text x="166.2" y="202.9">5</text>
<text x="201.5" y="202.9">6</text>
<text x="236.9" y="202.9">7</text>
<text x="272.2" y="202.9">8</text>
<text x="288.7" y="202.2">F</text>
</g>
<g font-size=".9" fill="#006464">
<text x="248.8" y="22.2">Conn_01x02_Pin</text>
<text x="253.2" y="20.4">J15</text>
<text x="242.3" y="27.6">GND</text>
<text x="263.5" y="25.8">R14</text>
<text x="263.6" y="24">330</text>
<text x="15.3" y="33">VBUS</text>
<text x="21.7" y="35.7">D_Schottky</text>
<text x="24.2" y="33.9">D5</text>
<text x="30.7" y="34.8">PWR_FLAG</text>
<text x="55.9" y="34.8">LDO40LPU33RY</text>
<text x="60.1" y="33">U4</text>
<text x="75.4" y="33">+3V3</text>
<text x="148.1" y="35.7">+3V3</text>
<text x="156.7" y="35.7">+3V3A</text>
<text x="179.1" y="35.7">FB1</text>
<text x="228.9" y="32.1">+3V3</text>
<text x="249.7" y="33">Conn_01x02_Pin</text>
<text x="254.1" y="31.2">J9</text>
<text x="264.5" y="34.8">330</text>
<text x="15.6" y="41.1">+5V</text>
<text x="24.2" y="42">D6</text>
<text x="39.5" y="41.1">C18</text>
<text x="54.2" y="42">EN</text>
<text x="54.2" y="38.4">Vin</text>
<text x="63.2" y="42">Vsense</text>
<text x="64.8" y="38.4">Vout</text>
<text x="79.9" y="42">C19</text>
<text x="161.8" y="37.5">PWR_FLAG</text>
<text x="178.7" y="37.5">120R</text>
<text x="184.9" y="36.6">+3V3</text>
<text x="216.4" y="38.4">Conn_01x02_Pin</text>
<text x="220.9" y="36.6">J8</text>
<text x="233.3" y="38.7" transform="rotate(-90 233.3 38.7)">R6</text>
<text x="235.1" y="39" transform="rotate(-90 235.1 39)">10k</text>
<text x="243.2" y="38.4">GND</text>
<text x="254.1" y="41.1">J10</text>
<text x="264.9" y="36.6">R7</text>
<text x="21.7" y="43.8">D_Schottky</text>
<text x="39.5" y="42.9">22u</text>
<text x="61.8" y="46.3" transform="rotate(-90 61.8 46.3)">GND</text>
<text x="79.9" y="43.8">4.7u</text>
<text x="100.6" y="44.7">C3</text>
<text x="100.6" y="46.5">10u</text>
<text x="108.7" y="44.7">C4</text>
<text x="108.7" y="46.5">100nf</text>
<text x="117.6" y="44.7">C5</text>
<text x="117.6" y="46.5">100nf</text>
<text x="126.6" y="44.7">C6</text>
<text x="126.6" y="46.5">100nf</text>
<text x="135.6" y="44.7">C7</text>
<text x="135.6" y="46.5">100nf</text>
<text x="144.6" y="44.7">C8</text>
<text x="144.6" y="46.5">100nf</text>
<text x="167.9" y="44.7">C9</text>
<text x="167.9" y="46.5">10u</text>
<text x="176" y="46.5">1u</text>
<text x="176" y="44.7">C10</text>
<text x="189.5" y="46.5">1u</text>
<text x="189.5" y="44.7">C11</text>
<text x="231.7" y="45.6">C15</text>
<text x="231.7" y="47.4">100nf</text>
<text x="249.7" y="42.9">Conn_01x02_Pin</text>
<text x="164.3" y="51">U1</text>
<text x="215.3" y="53.2" transform="rotate(-90 215.3 53.2)">GND</text>
<text x="245.9" y="48.3">GND</text>
<text x="264.5" y="51.9">330</text>
<text x="264.9" y="50.1">R8</text>
<text x="100.6" y="57.3">C12</text>
<text x="100.6" y="59.1">100nf</text>
<text x="110.2" y="58" transform="rotate(-90 110.2 58)">+5V</text>
<text x="134.3" y="57.3">10k</text>
<text x="141.3" y="55.5">NRST</text>
<text x="141.3" y="59.1">BOOT0</text>
<text x="150.7" y="54.8" transform="rotate(-90 150.7 54.8)">VBAT</text>
<text x="152.4" y="54.3" transform="rotate(-90 152.4 54.3)">VDD</text>
<text x="154.2" y="54.3" transform="rotate(-90 154.2 54.3)">VDD</text>
<text x="155.8" y="59.1">PA2/ADC1_IN2</text>
<text x="156" y="54.3" transform="rotate(-90 156 54.3)">VDD</text>
<text x="157.8" y="54.3" transform="rotate(-90 157.8 54.3)">VDD</text>
<text x="159.6" y="55" transform="rotate(-90 159.6 55)">VDDA</text>
<text x="163.1" y="55.5">PA0</text>
<text x="163.1" y="57.3">PA1</text>
<text x="229.7" y="54.1" transform="rotate(-90 229.7 54.1)">GND</text>
<text x="14.3" y="62.6">+3V3</text>
<text x="24" y="65.3">ToF_pins</text>
<text x="25.6" y="63.5">J4 ToF</text>
<text x="52" y="63.5">+VDC</text>
<text x="116.4" y="64.4">SW_SPDT</text>
<text x="118" y="62.6">SW1</text>
<text x="134.7" y="60.9">R2</text>
<text x="141.3" y="62.6">PH0</text>
<text x="141.3" y="64.4">PH1</text>
<text x="163.1" y="60.9">PA3</text>
<text x="163.1" y="62.6">PA4</text>
<text x="163.1" y="64.4">PA5</text>
<text x="265.4" y="65.3">J12</text>
<text x="109.6" y="71.6">Y1</text>
<text x="141.3" y="71.6">PC0</text>
<text x="141.3" y="68">PD2</text>
<text x="155.8" y="69.8">PA8/TIM1_CH1</text>
<text x="155.8" y="71.6">PA9/TIM1_CH2</text>
<text x="163.1" y="66.2">PA6</text>
<text x="163.1" y="68">PA7</text>
<text x="186.8" y="67.1">VBUS</text>
<text x="191.4" y="69.8">USB_B_Micro</text>
<text x="194.9" y="68">J1</text>
<text x="234.3" y="66.2">+VDC</text>
<text x="263.7" y="67.1">Add-ons</text>
<text x="275.7" y="71.6">+3V3</text>
<text x="14.3" y="76.1">+3V3</text>
<text x="25.6" y="77">J6IMU</text>
<text x="52.8" y="74" transform="rotate(-90 52.8 74)">39k</text>
<text x="56.4" y="73.7" transform="rotate(-90 56.4 73.7)">R9</text>
<text x="141.3" y="73.4">PC1</text>
<text x="141.3" y="75.2">PC2</text>
<text x="141.3" y="77">PC3</text>
<text x="150.5" y="75.2">PA11/USB_OTG_FS_DM</text>
<text x="150.6" y="77">PA12/USB_OTG_FS_DP</text>
<text x="154.9" y="73.4">PA10/TIM1_CH3</text>
<text x="192.9" y="73.4">VBUS</text>
<text x="192.9" y="77">D+</text>
<text x="228.4" y="75.2">GND</text>
<text x="23.5" y="78.8">IMU_pins</text>
<text x="46.7" y="82.4">100n</text>
<text x="46.7" y="80.6">C16</text>
<text x="52.8" y="82.1" transform="rotate(-90 52.8 82.1)">10k</text>
<text x="56.4" y="82.2" transform="rotate(-90 56.4 82.2)">R10</text>
<text x="112.7" y="79.7">16MHz</text>
<text x="141.3" y="78.8">PC4</text>
<text x="141.3" y="80.6">PC5</text>
<text x="141.3" y="82.4">PC6</text>
<text x="149.2" y="78.8">PA13/SYS-JTMS-SWDIO</text>
<text x="149.9" y="80.6">PA14/SYS_JTCK_SWCLK</text>
<text x="162.2" y="82.4">PA15</text>
<text x="192.9" y="78.8">D-</text>
<text x="192.9" y="80.6">ID</text>
<text x="196.5" y="81" transform="rotate(-90 196.5 81)">GND</text>
<text x="198.2" y="81" transform="rotate(-90 198.2 81)">Shield</text>
<text x="213.2" y="83.3">GND</text>
<text x="228.5" y="79.7">GND</text>
<text x="228.5" y="81.5">IN1</text>
<text x="228.5" y="83.3">IN2</text>
<text x="235.1" y="79.6" transform="rotate(-90 235.1 79.6)">GND</text>
<text x="236.9" y="79.4" transform="rotate(-90 236.9 79.4)">VCC</text>
<text x="240.1" y="83.3">M1</text>
<text x="240.1" y="81.5">M2</text>
<text x="240.1" y="79.7">M3</text>
<text x="14.3" y="89.6">+3V3</text>
<text x="106" y="85.1">C13</text>
<text x="106" y="86.9">10p</text>
<text x="121.2" y="85.1">C14</text>
<text x="121.2" y="86.9">10p</text>
<text x="141.3" y="84.2">PC7</text>
<text x="141.3" y="86">PC8</text>
<text x="141.3" y="87.8">PC9</text>
<text x="141.3" y="89.6">PC10</text>
<text x="163" y="86">PB0</text>
<text x="163" y="87.8">PB1</text>
<text x="163" y="89.6">PB2</text>
<text x="181.3" y="88.7">+3V3</text>
<text x="228.5" y="85.1">IN3</text>
<text x="228.5" y="86.9">EN</text>
<text x="228.5" y="89.6">3.3V</text>
<text x="22" y="92.3">Encoder_pins</text>
<text x="25.6" y="90.5">J5 Encoder</text>
<text x="52.4" y="91.4">GND</text>
<text x="114.9" y="94.1">+3V3</text>
<text x="141.3" y="95">PC13</text>
<text x="141.3" y="91.4">PC11</text>
<text x="141.3" y="93.2">I2C2_SDA/PC12</text>
<text x="163" y="91.4">PB3</text>
<text x="163" y="93.2">PB4</text>
<text x="163" y="95">PB5</text>
<text x="187.7" y="92.3">Conn_01x05_Pin</text>
<text x="191.3" y="91.4">J14</text>
<text x="228.5" y="91.4">GND</text>
<text x="228.5" y="93.2">RESET</text>
<text x="228.5" y="95">SLEEP</text>
<text x="110.2" y="102" transform="rotate(-90 110.2 102)">R11</text>
<text x="113.8" y="101.9" transform="rotate(-90 113.8 101.9)">4k7</text>
<text x="115.6" y="102" transform="rotate(-90 115.6 102)">R12</text>
<text x="119.2" y="101.9" transform="rotate(-90 119.2 101.9)">4k7</text>
<text x="141.3" y="96.8">PC14</text>
<text x="141.3" y="98.6">PC15</text>
<text x="155.8" y="98.6">PB7/I2C1_SDA</text>
<text x="155.8" y="96.8">PB6/I2C1_SCL</text>
<text x="163" y="100.4">PB8</text>
<text x="228.5" y="96.8">FAULT</text>
<text x="234.3" y="100.4">U3</text>
<text x="19.6" y="104.9">Motor</text>
<text x="22.1" y="103.1">J13</text>
<text x="24.2" y="104.9">Pins</text>
<text x="133.8" y="104.9">C17</text>
<text x="133.8" y="106.7">4.7u</text>
<text x="141.3" y="102.2">VCAP_1</text>
<text x="155" y="104">PB10/I2C2_SCL</text>
<text x="162.1" y="105.8">PB12</text>
<text x="162.1" y="107.5">PB13</text>
<text x="163" y="102.2">PB9</text>
<text x="184.9" y="106.7">+3V3</text>
<text x="218" y="102.2">SIMPLEFOCMINI</text>
<text x="229" y="102.2">BRUSHLESS</text>
<text x="237.6" y="102.2">DC</text>
<text x="240.2" y="102.2">MOTOR</text>
<text x="245.6" y="102.2">-</text>
<text x="247.5" y="102.2">DRI0058</text>
<text x="154.2" y="113.7" transform="rotate(-90 154.2 113.7)">VSS</text>
<text x="156" y="113.7" transform="rotate(-90 156 113.7)">VSSA</text>
<text x="162.1" y="109.3">PB14</text>
<text x="162.1" y="111.1">PB15</text>
<text x="158.1" y="115.6">STM32F446RET6</text>
<text x="180.3" y="115" transform="rotate(-90 180.3 115)">R3</text>
<text x="183.9" y="115.3" transform="rotate(-90 183.9 115.3)">4k7</text>
<text x="185.7" y="115" transform="rotate(-90 185.7 115)">R4</text>
<text x="189.3" y="115.3" transform="rotate(-90 189.3 115.3)">4k7</text>
<text x="164.2" y="137.2">+VDC</text>
<text x="106" y="143.5">J11</text>
<text x="152.7" y="141.7">PowerTaster_pins</text>
<text x="158.1" y="139.9">J7</text>
<text x="167.9" y="141.7">Waveshare</text>
<text x="175.7" y="141.7">DC-DC</text>
<text x="179.5" y="143.5">U6</text>
<text x="181.2" y="141.7">Buck</text>
<text x="185.3" y="141.7">Mini</text>
<text x="188.8" y="141.7">Module</text>
<text x="200.6" y="142.6">+5V</text>
<text x="106" y="145.3">Akku_pins</text>
<text x="116.5" y="145.3">Polyfuse</text>
<text x="129.4" y="144.4">USB-C</text>
<text x="134.9" y="144.4">BMS</text>
<text x="136" y="147.1">B+</text>
<text x="136" y="148.9">B-</text>
<text x="138.6" y="144.4">Li-on</text>
<text x="143.3" y="144.4">Batterie</text>
<text x="145" y="147.1">VOUT+</text>
<text x="145" y="148.9">VOUT-</text>
<text x="149.4" y="144.4">Lademodul</text>
<text x="171.9" y="147.1">VIN+</text>
<text x="171.9" y="148.9">VIN-</text>
<text x="182.7" y="147.1">VOUT+</text>
<text x="184.4" y="148.9">GND</text>
<text x="204.9" y="149.8">D2</text>
<text x="123" y="150.4">D3</text>
<text x="123" y="152.2">SB5H90</text>
<text x="141.8" y="151.6">U8</text>
<text x="189.8" y="155.1">GND</text>
<text x="198.2" y="150.8" transform="rotate(-90 198.2 150.8)">1k</text>
<text x="201.8" y="150.9" transform="rotate(-90 201.8 150.9)">R5</text>
<text x="202" y="151.6">LED_GRUEN</text>
<text x="164.7" y="156.9">GND</text>
<text x="206" y="158.7">GND</text>
</g>
<g font-size=".9" fill="#a90000">
<text x="253.2" y="26.1" transform="rotate(-90 253.2 26.1)">2</text>
<text x="255" y="26.1" transform="rotate(-90 255 26.1)">1</text>
<text x="52.5" y="41.3">2</text>
<text x="52.5" y="37.7">3</text>
<text x="68.6" y="37.7">4</text>
<text x="68.6" y="41.3">5</text>
<text x="254.1" y="36.9" transform="rotate(-90 254.1 36.9)">2</text>
<text x="255.9" y="36.9" transform="rotate(-90 255.9 36.9)">1</text>
<text x="220.9" y="42.3" transform="rotate(-90 220.9 42.3)">2</text>
<text x="222.7" y="42.3" transform="rotate(-90 222.7 42.3)">1</text>
<text x="254.1" y="46.7" transform="rotate(-90 254.1 46.7)">2</text>
<text x="255.9" y="46.7" transform="rotate(-90 255.9 46.7)">1</text>
<text x="61" y="48.1" transform="rotate(-90 61 48.1)">1</text>
<text x="149.9" y="50.8" transform="rotate(-90 149.9 50.8)">1</text>
<text x="151.7" y="51.2" transform="rotate(-90 151.7 51.2)">19</text>
<text x="153.5" y="51.2" transform="rotate(-90 153.5 51.2)">32</text>
<text x="155.3" y="51.2" transform="rotate(-90 155.3 51.2)">48</text>
<text x="157.1" y="51.2" transform="rotate(-90 157.1 51.2)">64</text>
<text x="158.9" y="51.2" transform="rotate(-90 158.9 51.2)">13</text>
<text x="116.2" y="56.6">3</text>
<text x="121.6" y="58.4">2</text>
<text x="139.2" y="58.4">60</text>
<text x="139.6" y="54.8">7</text>
<text x="166.1" y="54.8">14</text>
<text x="166.1" y="56.6">15 LED_BLUE</text>
<text x="166.1" y="58.4">16 AKKU_MOT</text>
<text x="116.2" y="60.1">1</text>
<text x="139.6" y="61.9">5</text>
<text x="139.6" y="63.7">6</text>
<text x="166.1" y="60.1">17</text>
<text x="166.1" y="61.9">20</text>
<text x="166.1" y="63.7">21</text>
<text x="166.1" y="65.5">22</text>
<text x="24.2" y="66.4">1</text>
<text x="24.2" y="68.2">2</text>
<text x="24.2" y="70">3</text>
<text x="24.2" y="71.8">4</text>
<text x="139.2" y="67.3">54</text>
<text x="139.6" y="70.9">8</text>
<text x="166.1" y="67.3">23</text>
<text x="166.1" y="69.1">41</text>
<text x="166.1" y="70.9">42</text>
<text x="264.9" y="69.1">1</text>
<text x="264.9" y="70.9">2</text>
<text x="107.7" y="77.2">1</text>
<text x="112.2" y="77.2">3</text>
<text x="139.2" y="74.5">10</text>
<text x="139.2" y="76.3">11</text>
<text x="139.6" y="72.7">9</text>
<text x="166.1" y="72.7">43</text>
<text x="166.1" y="74.5">44USB_D-</text>
<text x="166.1" y="76.3">45USB_D+</text>
<text x="190.8" y="72.7">1</text>
<text x="190.8" y="76.3">3</text>
<text x="234.4" y="76.4" transform="rotate(-90 234.4 76.4)">12</text>
<text x="236.2" y="76.4" transform="rotate(-90 236.2 76.4)">11</text>
<text x="264.9" y="72.7">3</text>
<text x="264.9" y="74.5">4</text>
<text x="264.9" y="76.3">5</text>
<text x="24.2" y="79.9">1</text>
<text x="24.2" y="81.7">2</text>
<text x="24.2" y="83.5">3</text>
<text x="110.4" y="80.9" transform="rotate(-90 110.4 80.9)">2</text>
<text x="139.2" y="78.1">24</text>
<text x="139.2" y="79.9">25</text>
<text x="139.2" y="81.7">37</text>
<text x="166.1" y="78.1">46</text>
<text x="166.1" y="79.9">49</text>
<text x="166.1" y="81.7">50</text>
<text x="190.8" y="78.1">2</text>
<text x="190.8" y="79.9">4</text>
<text x="195.7" y="83.1" transform="rotate(-90 195.7 83.1)">5</text>
<text x="197.5" y="83.6" transform="rotate(-90 197.5 83.6)">SH</text>
<text x="226.7" y="79">1</text>
<text x="226.7" y="80.8">2</text>
<text x="226.7" y="82.6">3</text>
<text x="242.4" y="82.6">13</text>
<text x="242.4" y="80.8">14</text>
<text x="242.4" y="79">15</text>
<text x="264.9" y="78.1">6</text>
<text x="264.9" y="79.9">7</text>
<text x="24.2" y="85.3">4</text>
<text x="139.2" y="87.1">40</text>
<text x="139.2" y="88.9">51</text>
<text x="166.1" y="85.3">26</text>
<text x="166.1" y="87.1">27</text>
<text x="166.1" y="88.9">28</text>
<text x="226.7" y="88.9">6</text>
<text x="226.7" y="84.4">4</text>
<text x="226.7" y="86.2">5</text>
<text x="24.2" y="93.4">1</text>
<text x="24.2" y="95.2">2</text>
<text x="139.2" y="90.7">52</text>
<text x="139.2" y="92.5">53</text>
<text x="139.6" y="94.3">2</text>
<text x="166.1" y="90.7">55</text>
<text x="166.1" y="92.5">56</text>
<text x="166.1" y="94.3">57</text>
<text x="188.5" y="94.3">1</text>
<text x="226.7" y="90.7">7</text>
<text x="226.7" y="92.5">8</text>
<text x="226.7" y="94.3">9</text>
<text x="24.2" y="97">3</text>
<text x="24.2" y="98.8">4</text>
<text x="139.2" y="101.5">30</text>
<text x="139.6" y="96.1">3</text>
<text x="139.6" y="97.9">4</text>
<text x="166.1" y="96.1">58</text>
<text x="166.1" y="97.9">59</text>
<text x="166.1" y="99.7">61</text>
<text x="166.1" y="101.5">62</text>
<text x="188.5" y="96.1">2</text>
<text x="188.5" y="97.9">3</text>
<text x="188.5" y="99.7">4</text>
<text x="188.5" y="101.5">5</text>
<text x="226.3" y="96.1">10</text>
<text x="25.1" y="106.8">1</text>
<text x="166.1" y="103.3">29</text>
<text x="166.1" y="105">33</text>
<text x="166.1" y="106.8">34</text>
<text x="25.1" y="108.6">2</text>
<text x="25.1" y="110.4">3</text>
<text x="166.1" y="108.6">35</text>
<text x="166.1" y="110.4">36</text>
<text x="153.5" y="115.9" transform="rotate(-90 153.5 115.9)">18</text>
<text x="155.3" y="115.9" transform="rotate(-90 155.3 115.9)">12</text>
<text x="107.7" y="146.4">1</text>
<text x="107.7" y="148.2">2</text>
<text x="134.2" y="146.4">1</text>
<text x="134.2" y="148.2">2</text>
<text x="150.4" y="146.4">3</text>
<text x="150.4" y="148.2">4</text>
<text x="158" y="145.5" transform="rotate(-90 158 145.5)">2</text>
<text x="159.8" y="145.5" transform="rotate(-90 159.8 145.5)">1</text>
<text x="170.1" y="146.4">1</text>
<text x="170.1" y="148.2">2</text>
<text x="188.1" y="146.4">3</text>
<text x="188.1" y="148.2">4</text>
</g>
<g font-size=".9" fill="#0f0f0f">
<text x="267.2" y="26.9">LED_GREEN</text>
<text x="36.9" y="37.6">+5_SYS</text>
<text x="78.6" y="37.6">LED_GREEN</text>
<text x="268.1" y="37.6">LED_BLUE</text>
<text x="231.3" y="43">TASTER</text>
<text x="268.9" y="47.5">LED_RED</text>
<text x="125.7" y="58.3">SW_BOOT0</text>
<text x="130.2" y="54.7">NRST</text>
<text x="170.3" y="54.7">TASTER</text>
<text x="169.2" y="61.9">LED_RED</text>
<text x="16.2" y="70">I2C1_SDA</text>
<text x="16.2" y="68.2">I2C1_SCL</text>
<text x="169.2" y="69.1">DRIVER_IN1</text>
<text x="169.2" y="70.9">DRIVER_IN2</text>
<text x="269.2" y="69.1">+VDC</text>
<text x="56.8" y="77.1">AKKU_MOT</text>
<text x="169.2" y="72.7">DRIVER_IN3</text>
<text x="266.6" y="74.4">I2C1_SDA</text>
<text x="266.6" y="76.2">I2C1_SCL</text>
<text x="16.2" y="81.6">I2C1_SCL</text>
<text x="16.2" y="83.4">I2C1_SDA</text>
<text x="129.3" y="83.4">DRIVER_SLEEP 38</text>
<text x="168.8" y="79.8">SWCLK</text>
<text x="169" y="78">SWDIO</text>
<text x="219.1" y="82.5">DRIVER_IN23</text>
<text x="219.1" y="80.7">DRIVER_IN12</text>
<text x="244.9" y="80.7">M2</text>
<text x="244.9" y="78.9">M3</text>
<text x="244.9" y="82.5">M1</text>
<text x="271.1" y="78">RX</text>
<text x="271.3" y="79.8">TX</text>
<text x="129.3" y="85.2">DRIVER_FAULT 39</text>
<text x="219.1" y="84.3">DRIVER_IN34</text>
<text x="219.1" y="86.1">DRIVER_EN 5</text>
<text x="16.2" y="95.1">I2C2_SCL</text>
<text x="169.1" y="94.2">DRIVER_RESET</text>
<text x="171.4" y="92.4">DRIVER_EN</text>
<text x="217.3" y="94.2">DRIVER_SLEEP9</text>
<text x="217.3" y="92.4">DRIVER_RESET8</text>
<text x="16.2" y="96.9">I2C2_SDA</text>
<text x="168.7" y="97.8">I2C1_SDA</text>
<text x="168.8" y="96">I2C1_SCL</text>
<text x="183.2" y="99.6">NRST</text>
<text x="217.3" y="96">DRIVER_FAULT</text>
<text x="18.9" y="106.8">M3</text>
<text x="103.3" y="104.1">I2C2_SDA</text>
<text x="103.3" y="105.9">I2C2_SCL</text>
<text x="18.9" y="110.4">M1</text>
<text x="18.9" y="108.6">M2</text>
<text x="189.4" y="119.3">I2C1_SDA</text>
<text x="189.4" y="117.6">I2C1_SCL</text>
</g>
<g font-size=".9" fill="#0000c2">
<text x="113.5" y="38.2">1x</text>
<text x="116" y="38.2">100nF</text>
<text x="120.9" y="38.2">per</text>
<text x="123.9" y="38.2">VDD</text>
<text x="127.3" y="38.2">pin</text>
<text x="172" y="51.7">VDDA</text>
<text x="176.2" y="51.7">Filtering</text>
<text x="40.4" y="95.9">Voltage</text>
<text x="46.2" y="95.9">devider</text>
<text x="40.4" y="97.3">V_adc</text>
<text x="45.1" y="97.3">=</text>
<text x="47" y="97.3">V_akku</text>
<text x="52.4" y="97.3">x</text>
<text x="53.9" y="97.3">(10k/10k</text>
<text x="61.2" y="97.3">+</text>
<text x="63.1" y="97.3">39k)</text>
<text x="93.3" y="129.8">Pin-out</text>
<text x="99.5" y="129.8">using</text>
<text x="103.9" y="129.8">STM32CubeMX</text>
</g>
<g font-size=".7" fill="#0f0f0f">
<text x="132.9" y="61.9">HSE_IN</text>
<text x="132.9" y="63.7">HSE_OUT</text>
</g>
<g font-size=".7" fill="#840000">
<text x="138.3" y="147.1">LADEMODUL</text>
<text x="139.4" y="148.4">TYPE-C</text>
</g>
<g font-size=".5" fill="#0000c2">
<text x="257.7" y="84.2">The</text>
<text x="257.7" y="85.1">custom</text>
<text x="257.7" y="86">the</text>
<text x="257.7" y="86.8">Test</text>
<text x="259.6" y="86">I2C</text>
<text x="259.7" y="84.2">addon</text>
<text x="260" y="86.8">points</text>
<text x="261.3" y="85.1">extensions,</text>
<text x="261.6" y="86">bus</text>
<text x="262.8" y="84.2">port</text>
<text x="263.1" y="86.8">provide</text>
<text x="263.6" y="86">and</text>
<text x="265.1" y="84.2">can</text>
<text x="265.7" y="86">the</text>
<text x="266.4" y="85.1">or</text>
<text x="266.7" y="86.8">solderable</text>
<text x="267.1" y="84.2">be</text>
<text x="267.6" y="86">RX/TX</text>
<text x="267.9" y="85.1">while</text>
<text x="268.7" y="84.2">used</text>
<text x="270.6" y="85.1">debugging.</text>
<text x="270.8" y="86">lines</text>
<text x="271.2" y="84.2">for</text>
<text x="271.5" y="86.8">connections</text>
<text x="273" y="84.2">hacking</text>
<text x="273.4" y="86">for</text>
<text x="275.1" y="86">serial</text>
<text x="275.6" y="85.1">It</text>
<text x="276.8" y="84.2">the</text>
<text x="276.8" y="85.1">exposes</text>
<text x="277" y="86.8">to</text>
<text x="278" y="86">output</text>
<text x="278.4" y="86.8">more</text>
<text x="278.6" y="84.2">device</text>
<text x="280.7" y="85.1">3.3V</text>
<text x="281" y="86.8">GPIO</text>
<text x="281.2" y="86">and</text>
<text x="281.8" y="84.2">and</text>
<text x="283" y="85.1">power,</text>
<text x="283.3" y="86">communications.</text>
<text x="283.6" y="86.8">pins</text>
<text x="283.9" y="84.2">adding</text>
<text x="285.9" y="86.8">as</text>
<text x="287.4" y="86.8">well.</text>
</g>
<g font-size=".5" fill="#0f0f0f">
<text x="110.5" y="146.3">BAT+</text>
<text x="110.5" y="148.1">BAT-</text>
</g>
</svg>
